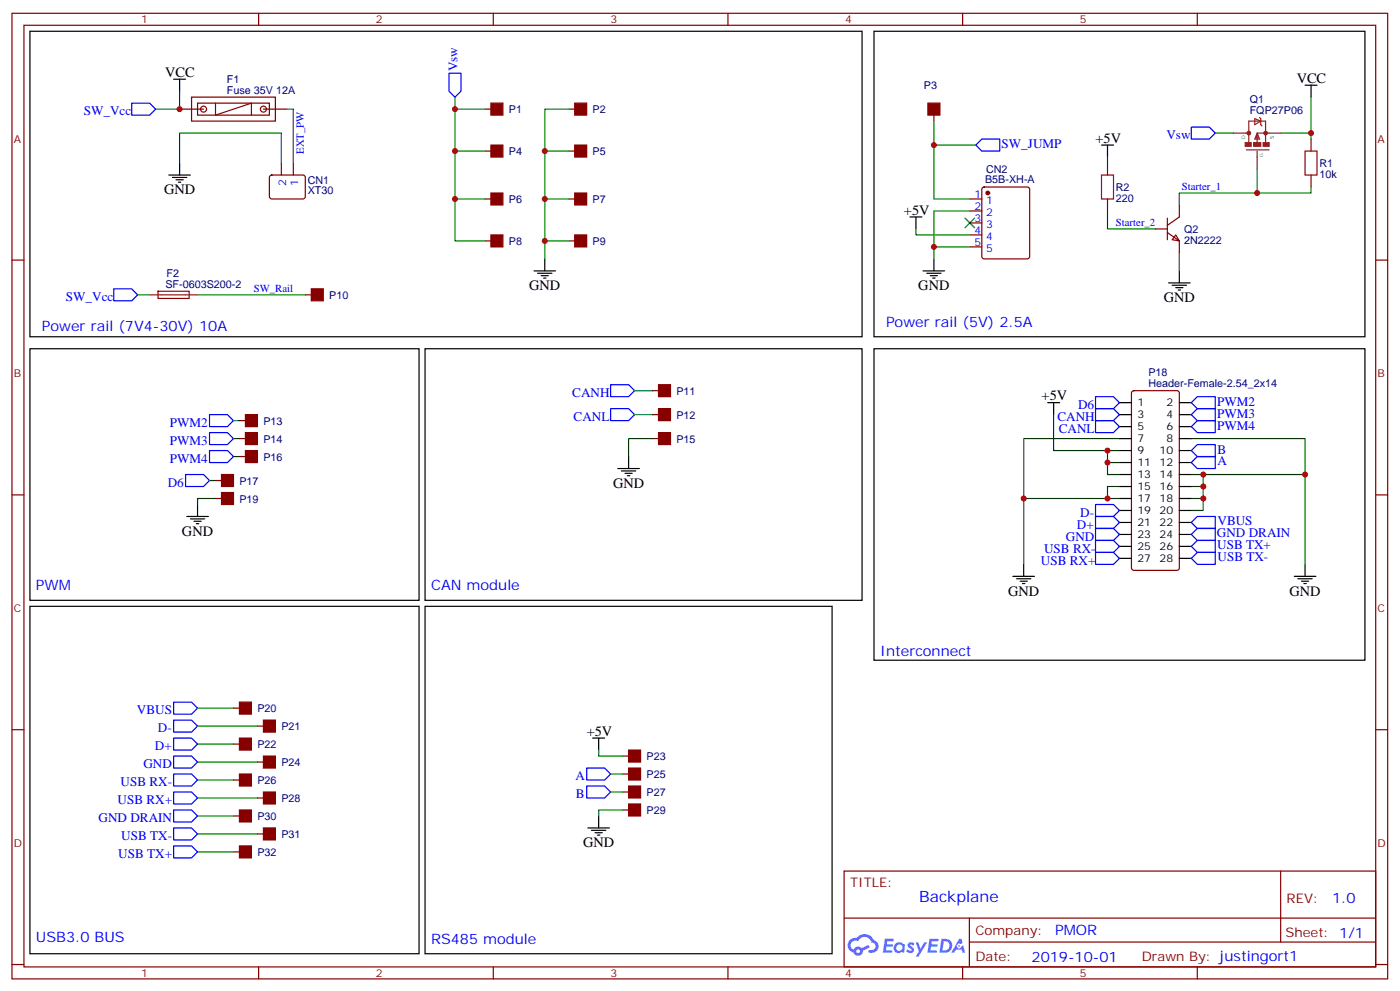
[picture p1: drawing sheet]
<svg xmlns="http://www.w3.org/2000/svg" width="413mm" height="292mm" viewBox="0 0 413 292" stroke-linecap="round" stroke-linejoin="round" font-family="sans-serif">
<path d="M8.8 9.2h245.2v90h-245.2zM257.5 9.2h144.7v90h-144.7zM8.8 102.7h114.7v74.1h-114.7zM125.2 102.7h128.8v74.1h-128.8zM257.5 102.7h144.7v91.7h-144.7zM8.8 178.5h114.7v102.3h-114.7zM125.2 178.5h120v102.3h-120z" fill="none" stroke="#000" stroke-width=".35"/>
<g fill="#8c2424" stroke="#8c2424" stroke-width=".35">
<path d="M372.2 42h1.7v1.1h-1.7z"/>
<path d="M366.9 42h1.8v1.1h-1.8z"/>
<path d="M369.4 42h2.1v1.1h-2.1z"/>
</g>
<path d="M363.4 39.2h4.5M369.7 35l1.8 .7-1.8 1zM370.4 39.2h7.1M370.4 39.2l.7 1.8h-1.4zM371.1 34.6l.4 .4v1.7l.3 .4M367.2 44.1h6.7M367.9 42v-6.3h5v6.3M370.4 40.3v1.7M370.4 44.5v5.3M370.4 40.6h-.3l.3-1.1 .4 1.1" fill="none" stroke="#8c2424" stroke-width=".35"/>
<g fill="none" stroke="#8c2424" stroke-width=".71">
<circle cx="367.9" cy="39.2" r=".35"/>
<circle cx="372.9" cy="39.2" r=".35"/>
</g>
<path d="M324.6 51.5h3.5v7.1h-3.5zM384.5 44.5h3.6v7h-3.6z" fill="none" stroke="#a10000" stroke-width=".35"/>
<g fill="none" stroke="#870000" stroke-width=".35">
<path d="M3.5 3.9h405.4v284.4h-405.4zM7.1 7.4h398.2v277.3h-398.2zM76.2 3.9v3.5M145.3 3.9v3.5M214.5 3.9v3.5M283.6 3.9v3.5M352.8 3.9v3.5M52.9 32.1h7.1M56.4 28.6h24.7v7.1h-24.7zM58.2 30.4h21.2v3.5h-21.2zM63.5 30.4v3.5l10.6-3.5v3.5M77.6 32.1h7.1"/>
<path d="M142.9 32.1h1.7M167.6 32.1h1.7M275.2 33.9v1.8M79.6 51.7l.5-.2 9.4 .1 .5 .6-.1 6-.6 .4-9.5-.1-.4-.6v-5.7zM82.9 48v3.5M86.4 48v3.5M142.9 58.6h1.7M142.9 44.5h1.7M167.6 58.6h1.7M167.6 44.5h1.7M285.8 58.6h3.5M289.5 55.3l.5-.2h12.7l.6 .4 .1 20-.5 .7h-12.9l-.7-.4v-20z"/>
<path d="M326.3 48v3.5M326.3 58.6v3.5M386.3 41v3.5M386.3 51.5v3.6M3.5 76.6h3.6M142.9 70.9h1.7M167.6 70.9h1.7M285.8 62.1h3.5M285.8 65.7h3.5M285.8 69.2h3.5M285.8 72.7h3.5M405.3 76.6h3.6"/>
<path d="M90 86.8h1.7M192.3 115h1.7M70.6 129.2h1.7M70.6 123.9h1.7M70.6 134.4h1.7M192.3 129.2h1.7M192.3 122.1h1.7M3.5 145.7h3.6M63.5 146.8h1.8M63.5 141.5h1.8M405.3 145.7h3.6M3.5 214.9h3.6"/>
<path d="M68.8 219.1h1.8M68.8 208.5h1.8M75.8 213.8h1.8M405.3 214.9h3.6M68.8 229.7h1.8M75.8 235h1.8M75.8 224.4h1.8M183.4 238.5h1.8M183.4 233.2h1.8M183.4 227.9h1.8M183.4 222.6h1.8M68.8 250.9h1.8"/>
<path d="M68.8 240.3h1.8M75.8 245.6h1.8M248.7 256.5h156.6v28.2h-156.6zM377.3 256.5v20.9M248.7 270.4h156.5M285.6 277.4h119.6M285.6 270.4v14.1M3.5 284h3.6M76.2 284.7v3.6M145.3 284.7v3.6M214.5 284.7v3.6M283.6 284.7v3.6"/>
<path d="M352.8 284.7v3.6M405.3 284h3.6"/>
<circle cx="60" cy="32.1" r=".88"/>
<circle cx="77.6" cy="32.1" r=".88"/>
</g>
<g fill="#870000" stroke="#870000" stroke-width=".35">
<path d="M273.4 30.4h3.5v3.5h-3.5z"/>
<path d="M194 127.4h3.6v3.5h-3.6z"/>
<path d="M194 120.3h3.6v3.6h-3.6z"/>
<path d="M194 113.3h3.6v3.5h-3.6z"/>
<path d="M185.2 236.7h3.5v3.6h-3.5z"/>
<path d="M185.2 231.5h3.5v3.5h-3.5z"/>
<path d="M185.2 226.2h3.5v3.5h-3.5z"/>
<path d="M185.2 220.9h3.5v3.5h-3.5z"/>
<path d="M72.3 122.1h3.5v3.5h-3.5z"/>
<path d="M72.3 127.4h3.5v3.5h-3.5z"/>
<path d="M72.3 132.7h3.5v3.5h-3.5z"/>
<path d="M65.3 145h3.5v3.6h-3.5z"/>
<path d="M65.3 139.7h3.5v3.6h-3.5z"/>
<path d="M91.7 85.1h3.5v3.5h-3.5z"/>
<path d="M169.3 69.2h3.6v3.5h-3.6z"/>
<path d="M169.3 56.8h3.6v3.6h-3.6z"/>
<path d="M169.3 42.7h3.6v3.5h-3.6z"/>
<path d="M169.3 30.4h3.6v3.5h-3.6z"/>
<path d="M144.6 69.2h3.6v3.5h-3.6z"/>
<path d="M144.6 56.8h3.6v3.6h-3.6z"/>
<path d="M144.6 42.7h3.6v3.5h-3.6z"/>
<path d="M144.6 30.4h3.6v3.5h-3.6z"/>
<path d="M70.6 249.1h3.5v3.5h-3.5z"/>
<path d="M77.6 243.8h3.5v3.5h-3.5z"/>
<path d="M70.6 238.5h3.5v3.5h-3.5z"/>
<path d="M77.6 233.2h3.5v3.5h-3.5z"/>
<path d="M70.6 227.9h3.5v3.6h-3.5z"/>
<path d="M77.6 222.6h3.5v3.6h-3.5z"/>
<path d="M70.6 217.3h3.5v3.6h-3.5z"/>
<path d="M77.6 212.1h3.5v3.5h-3.5z"/>
<path d="M70.6 206.8h3.5v3.5h-3.5z"/>
<circle cx="291" cy="56.8" r=".53"/>
</g>
<g fill="#5487ff">
<path d="M267.7 277.7a1.22 1.22 0 0 1 1.7 .2l-.4 .6a.47 .47 0 0 0-.3-.4 .47 .47 0 0 0-.5 .2l.1 .2a1.14 1.14 0 0 1 .8 1.8 1.14 1.14 0 0 1-1.9 0l-.2-.2 .5-.6 .7 .5a.29 .29 0 0 0 .3-.3 .29 .29 0 0 0-.2-.3 1.04 1.04 0 0 1-.6-1.7z"/>
<path d="M260.7 276.4h2.4l.3 .2-.2 .5-1.8 .1-.1 .8h1.5l.3 .4-.3 .4h-1.6l-.2 1.1h1.7l.2 .3-.2 .3-2.6 .1z"/>
<path d="M273.8 276.4h2.4l.3 .2-.1 .5-1.8 .1-.2 .8h1.6l.3 .4-.4 .4h-1.6l-.1 1.1h1.7l.2 .3-.2 .3-2.6 .1z"/>
<path d="M282.6 276.4h.7l.3 1.3-.6 .3a.69 .69 0 0 0-1 .3 .69 .69 0 0 0 .4 .9 .69 .69 0 0 0 .9-.6l.5-.2 .6 2.2h-.8l-.2-.9h-1.8l-.5 .9h-.8z"/>
<path d="M269.8 277.5h.8l.6 1.8 1.1-1.8h.9l-2.6 4.2h-.8l.9-1.5z"/>
<path d="M277.4 276.4l-.6 4.2h1.3a2.11 2.11 0 0 0 2.5-2.1 2.11 2.11 0 0 0-2.5-2.1zM278.1 277.2a1.39 1.39 0 0 1 1.7 1.4 1.39 1.39 0 0 1-1.8 1.3h-.3z"/>
<path d="M263.7 278.1a1.54 1.54 0 0 0-.1 2.1 1.54 1.54 0 0 0 2.2 .1l.6 .3 .3-2.3-.2-.3h-.4a1.49 1.49 0 0 0-2.4 .1zM264 279.1a.94 .94 0 0 1 1.8 0 .94 .94 0 0 1-1.8 0z"/>
<path d="M250.4 276.8a2.18 2.18 0 0 0 1.1 3.7 1.44 1.44 0 0 0 1.6 .9 1.44 1.44 0 0 0 1.2-1.4l2-1-.5-.8-1.9 1a1.47 1.47 0 0 0-2.4 .4 1.39 1.39 0 0 1-.7-1.9 1.39 1.39 0 0 1 2-.5 2.12 2.12 0 0 1 2.2-1.3 2.12 2.12 0 0 1 1.9 1.7 1.14 1.14 0 0 1 1.1 1.4 1.14 1.14 0 0 1-1.7 .7 .43 .43 0 0 0-.5 .4 .43 .43 0 0 0 .4 .5 1.98 1.98 0 0 0 2.5-1.2 1.98 1.98 0 0 0-1.2-2.6 3.1 3.1 0 0 0-5.3-.6l-.9 .1zM252.3 280.1a.55 .55 0 0 1 1.1 0 .55 .55 0 0 1-1.1 0z"/>
<circle cx="282.6" cy="278.5" r=".26"/>
</g>
<path d="M340.4 67.4h3.6M344 68.5l3.5 2.4v3.6M344 64.2v6.4M346.4 69.2l1.1 1.7-2.1-.3zM347.5 60.4v3.5l-3.5 2.5M46.6 85.8h9.1v2l-9.1 .1zM333.6 115.2l.5-.2h12.7l.6 .5 .1 51.8-.5 .6-12.9 .1-.7-.5v-51.8z" fill="none" stroke="#870000" stroke-width=".35"/>
<g fill="none" stroke="#000" stroke-width=".35">
<path d="M51.2 23.3h3.5M52.9 23.3v3.5M384.5 25.1h3.6M386.3 25.1v3.5M49.7 51.5h6.4M50.8 52.2h4.2M51.9 53h2.1M52.6 53.7h.7M52.9 48v3.5M324.6 42.7h3.5M326.3 42.7v3.5M157.3 79.8h6.4"/>
<path d="M160.5 76.2v3.6M268.1 63.9h3.5M269.9 63.9v3.5M272 79.8h6.3M275.2 76.2v3.6M347.5 79.8v3.5M158.4 80.5h4.2M159.5 81.2h2.1M160.2 81.9h.7M273 80.5h4.3M274.1 81.2h2.1M274.8 81.9h.7"/>
<path d="M344.3 83.3h6.4M345.4 84h4.2M346.4 84.7h2.1M347.1 85.4h.7M308.7 118.6h3.5M310.4 118.6v3.5M329.8 118.6h3.6M347.5 118.6h3.5M182 138h6.4M183.1 138.7h4.2M184.1 139.4h2.2M185.2 134.4v3.6"/>
<path d="M329.8 122.1h3.6M329.8 125.6h3.6M329.8 129.2h3.6M329.8 132.7h3.6M329.8 136.2h3.6M329.8 139.7h3.6M347.5 122.1h3.5M347.5 125.6h3.5M347.5 129.2h3.5M347.5 132.7h3.5M347.5 136.2h3.5M347.5 139.7h3.5"/>
<path d="M55 152.1h6.4M56.1 152.8h4.2M57.1 153.5h2.2M57.9 154.2h.7M58.2 148.6v3.5M184.9 140.1h.7M329.8 143.3h3.6M329.8 146.8h3.6M329.8 150.3h3.6M329.8 153.8h3.6M329.8 157.4h3.6M347.5 143.3h3.5"/>
<path d="M347.5 146.8h3.5M347.5 150.3h3.5M347.5 153.8h3.5M347.5 157.4h3.5M298.4 169.7h6.4M299.5 170.4h4.2M300.6 171.1h2.1M301.3 171.8h.7M301.6 166.2v3.5M329.8 160.9h3.6M329.8 164.4h3.6M347.5 160.9h3.5"/>
<path d="M347.5 164.4h3.5M381.4 169.7h6.3M382.4 170.4h4.2M383.5 171.1h2.1M384.2 171.8h.7M384.5 166.2v3.5M174.6 217.3h3.6M176.4 217.3v3.6M173.2 243.8h6.4M174.3 244.5h4.2M175.3 245.2h2.1M176 245.9h.7"/>
<path d="M176.4 240.3v3.5"/>
</g>
<path d="M44.1 86.8h14.1" fill="none" stroke="#8c2424" stroke-width=".35"/>
<g fill="none" stroke="#00f" stroke-width=".35">
<path d="M38.8 30.4h5.3l1.8 1.7-1.8 1.8h-5.3zM132.3 21.6h3.5v5.2l-1.7 1.8-1.8-1.8zM351 37.4h5.3l1.8 1.8-1.8 1.8h-5.3zM287.5 42.7l1.8-1.7h5.3v3.5h-5.3zM33.5 85.1h5.3l1.8 1.7-1.8 1.8h-5.3zM179.9 113.3h5.3l1.8 1.7-1.8 1.8h-5.3zM322.8 116.8h5.3l1.7 1.8-1.7 1.7h-5.3zM351 118.6l1.8-1.8h5.3v3.5h-5.3zM54.7 139.7h5.3l1.7 1.8-1.7 1.8h-5.3zM61.7 122.1h5.3l1.8 1.8-1.8 1.7h-5.3zM61.7 127.4h5.3l1.8 1.8-1.8 1.7h-5.3zM61.7 132.7h5.3l1.8 1.7-1.8 1.8h-5.3z"/>
<path d="M179.9 120.3h5.3l1.8 1.8-1.8 1.8h-5.3zM322.8 120.3h5.3l1.7 1.8-1.7 1.8h-5.3zM322.8 123.9h5.3l1.7 1.7-1.7 1.8h-5.3zM351 122.1l1.8-1.8h5.3v3.6h-5.3zM351 125.6l1.8-1.7h5.3v3.5h-5.3zM351 132.7l1.8-1.8h5.3v3.5h-5.3zM351 136.2l1.8-1.8h5.3v3.6h-5.3zM322.8 148.6h5.3l1.7 1.7-1.7 1.8h-5.3zM322.8 152.1h5.3l1.7 1.7-1.7 1.8h-5.3zM322.8 155.6h5.3l1.7 1.8-1.7 1.7h-5.3zM322.8 159.1h5.3l1.7 1.8-1.7 1.8h-5.3zM351 153.8l1.8-1.7h5.3v3.5h-5.3z"/>
<path d="M351 157.4l1.8-1.8h5.3v3.5h-5.3zM322.8 162.7h5.3l1.7 1.7-1.7 1.8h-5.3zM351 160.9l1.8-1.8h5.3v3.6h-5.3zM351 164.4l1.8-1.7h5.3v3.5h-5.3zM51.2 217.3h5.2l1.8 1.8-1.8 1.8h-5.2zM51.2 212.1h5.2l1.8 1.7-1.8 1.8h-5.2zM51.2 206.8h5.2l1.8 1.7-1.8 1.8h-5.2zM51.2 238.5h5.2l1.8 1.8-1.8 1.7h-5.2zM51.2 233.2h5.2l1.8 1.8-1.8 1.7h-5.2zM51.2 227.9h5.2l1.8 1.8-1.8 1.8h-5.2zM51.2 222.6h5.2l1.8 1.8-1.8 1.8h-5.2zM172.9 226.2h5.3l1.7 1.7-1.7 1.8h-5.3z"/>
<path d="M172.9 231.5h5.3l1.7 1.7-1.7 1.8h-5.3zM51.2 249.1h5.2l1.8 1.8-1.8 1.7h-5.2zM51.2 243.8h5.2l1.8 1.8-1.8 1.7h-5.2z"/>
</g>
<g fill="none" stroke="#008700" stroke-width=".35">
<path d="M52.9 26.8v5.3h-7M84.7 32.1h1.7v15.9M134.1 28.6v42.3h8.8M134.1 32.1h8.8M167.6 32.1h-7.1v44.1M275.2 35.7v22.9h10.6M358.1 39.2h5.3M377.5 39.2h8.8v1.8M386.3 28.6v10.6M52.9 48v-8.8h30v8.8M134.1 44.5h8.8M134.1 58.6h8.8"/>
<path d="M160.5 44.5h7.1M160.5 58.6h7.1M275.2 42.7h12.3M326.3 46.2v1.8M370.4 49.8v7h-22.9v3.6M386.3 55.1v1.7h-15.9M160.5 70.9h7.1M269.9 67.4v1.8h15.9M285.8 72.7h-10.6v3.5M285.8 62.1h-10.6v10.6M326.3 62.1v5.3h14.1M347.5 74.5v5.3"/>
<path d="M40.6 86.8h3.5M58.2 86.8h31.8M187 115h5.3M68.8 129.2h1.8M68.8 134.4h1.8M68.8 123.9h1.8M187 122.1h5.3M192.3 129.2h-7.1v5.2M310.4 122.1v10.6h19.4M326.3 132.7v7h3.5M326.3 136.2h3.5M329.8 129.2h-28.2v17.6"/>
<path d="M351 129.2h33.5v37M351 139.7h3.5v10.6h-3.5M354.5 139.7h30M61.7 141.5h1.8M63.5 146.8h-5.3v1.8M329.8 146.8h-28.2v19.4M329.8 143.3h-3.5v3.5M351 143.3h3.5M351 146.8h3.5M58.2 219.1h10.6M58.2 213.8h17.6M58.2 208.5h10.6"/>
<path d="M58.2 235h17.6M58.2 229.7h10.6M58.2 224.4h17.6M176.4 220.9v1.7h7M179.9 227.9h3.5M179.9 233.2h3.5M183.4 238.5h-7v1.8M58.2 250.9h10.6M58.2 245.6h17.6M58.2 240.3h10.6"/>
</g>
<g fill="#c00">
<circle cx="386.3" cy="39.2" r=".88"/>
<circle cx="326.3" cy="146.8" r=".88"/>
<circle cx="326.3" cy="132.7" r=".88"/>
<circle cx="301.6" cy="146.8" r=".88"/>
<circle cx="354.5" cy="139.7" r=".88"/>
<circle cx="354.5" cy="143.3" r=".88"/>
<circle cx="52.9" cy="32.1" r=".88"/>
<circle cx="134.1" cy="44.5" r=".88"/>
<circle cx="160.5" cy="58.6" r=".88"/>
<circle cx="160.5" cy="44.5" r=".88"/>
<circle cx="160.5" cy="70.9" r=".88"/>
<circle cx="134.1" cy="58.6" r=".88"/>
<circle cx="134.1" cy="32.1" r=".88"/>
<circle cx="275.2" cy="72.7" r=".88"/>
<circle cx="275.2" cy="42.7" r=".88"/>
<circle cx="354.5" cy="146.8" r=".88"/>
<circle cx="384.5" cy="139.7" r=".88"/>
<circle cx="326.3" cy="136.2" r=".88"/>
<circle cx="370.4" cy="56.8" r=".88"/>
</g>
<path d="M284.3 64.2l2.9 2.9zM287.2 64.2l-2.9 2.9z" fill="#c00" stroke="#008700" stroke-width=".35"/>
<text font-size="4.6" fill="#00f" x="270.8" y="265.5">Backplane</text>
<g font-size="4.2">
<text x="48.7" y="22.6">VCC</text>
<text x="382.1" y="24.4">VCC</text>
<text x="322.8" y="42">+5V</text>
<text x="48.3" y="57.2">GND</text>
<text x="266.3" y="63.2">+5V</text>
<text x="155.9" y="85.4">GND</text>
<text x="270.6" y="85.4">GND</text>
<text x="342.9" y="88.9">GND</text>
<text x="306.9" y="117.9">+5V</text>
<text x="180.6" y="143.6">GND</text>
<text x="53.6" y="157.7">GND</text>
<text x="297" y="175.4">GND</text>
<text x="379.9" y="175.4">GND</text>
<text x="172.9" y="216.6">+5V</text>
<text x="171.8" y="249.4">GND</text>
</g>
<g font-size="4.2" fill="#00f">
<text x="12.3" y="97.4">Power rail (7V4-30V) 10A</text>
<text x="261.1" y="96.3">Power rail (5V) 2.5A</text>
<text x="10.6" y="173.9">PWM</text>
<text x="127" y="173.9">CAN module</text>
<text x="259.3" y="193.3">Interconnect</text>
<text x="392.5" y="265.8">1.0</text>
<text x="310.9" y="275.3">PMOR</text>
<text x="10.6" y="277.3">USB3.0 BUS</text>
<text x="127" y="277.9">RS485 module</text>
<text x="304" y="283.1">2019-10-01</text>
</g>
<g font-size="3.9" fill="#00f">
<text x="134.8" y="21" transform="rotate(-90 134.8 21)">Vsw</text>
<text x="24.7" y="33.9">SW_Vcc</text>
<text x="343.7" y="41">Vsw</text>
<text x="295.1" y="43.6">SW_JUMP</text>
<text x="19.4" y="88.6">SW_Vcc</text>
<text x="168.6" y="116.9">CANH</text>
<text x="358.6" y="119.4">PWM2</text>
<text x="50" y="125.6">PWM2</text>
<text x="169" y="124">CANL</text>
<text x="311.6" y="124">CANH</text>
<text x="317.7" y="120.4">D6</text>
<text x="358.6" y="122.9">PWM3</text>
<text x="50" y="130.9">PWM3</text>
<text x="312" y="127.5">CANL</text>
<text x="358.6" y="126.5">PWM4</text>
<text x="50" y="136.2">PWM4</text>
<text x="358.7" y="137">A</text>
<text x="358.7" y="133.6">B</text>
<text x="49.4" y="143.3">D6</text>
<text x="317.3" y="155.7">D+</text>
<text x="318.3" y="152.2">D-</text>
<text x="358.7" y="154.7">VBUS</text>
<text x="314.1" y="159.2">GND</text>
<text x="358.6" y="158.2">GND DRAIN</text>
<text x="358.6" y="161.8">USB TX+</text>
<text x="306.7" y="166.3">USB RX+</text>
<text x="307.6" y="162.7">USB RX-</text>
<text x="358.7" y="165.3">USB TX-</text>
<text x="40.3" y="210.3">VBUS</text>
<text x="46.5" y="215.6">D-</text>
<text x="45.7" y="220.9">D+</text>
<text x="42.2" y="226.2">GND</text>
<text x="35.5" y="231.5">USB RX-</text>
<text x="169.6" y="229.8">A</text>
<text x="34.6" y="236.7">USB RX+</text>
<text x="169.7" y="234.9">B</text>
<text x="29" y="242">GND DRAIN</text>
<text x="35.7" y="247.3">USB TX-</text>
<text x="34.8" y="252.6">USB TX+</text>
</g>
<g font-size="3.9" fill="#800">
<text x="250.5" y="261.1">TITLE:</text>
<text x="379.1" y="265.8">REV:</text>
<text x="287.4" y="275.3">Company:</text>
<text x="378.7" y="275.9">Sheet: 1/1</text>
<text x="287.4" y="283">Date:</text>
<text x="336.4" y="283.1">Drawn By: justingort1</text>
</g>
<g font-size="3.2" fill="#800">
<text x="41.6" y="6.9">1</text>
<text x="110.8" y="6.9">2</text>
<text x="179.9" y="6.9">3</text>
<text x="249.1" y="6.9">4</text>
<text x="318.2" y="6.9">5</text>
<text x="4.1" y="42">A</text>
<text x="405.9" y="42">A</text>
<text x="4.1" y="111.2">B</text>
<text x="405.9" y="111.2">B</text>
<text x="4.1" y="180.3">C</text>
<text x="405.9" y="180.3">C</text>
<text x="4.1" y="249.4">D</text>
<text x="405.9" y="249.4">D</text>
<text x="41.6" y="287.7">1</text>
<text x="110.8" y="287.7">2</text>
<text x="179.9" y="287.7">3</text>
<text x="249.1" y="287.7">4</text>
<text x="318.2" y="287.7">5</text>
</g>
<g font-size="3.2" fill="#000080">
<text x="66.9" y="27.6">Fuse 35V 12A</text>
<text x="66.9" y="24.5">F1</text>
<text x="272.2" y="26.2">P3</text>
<text x="149.9" y="33.4">P1</text>
<text x="174.6" y="33.4">P2</text>
<text x="368.2" y="33.5">FQP27P06</text>
<text x="368.2" y="30.4">Q1</text>
<text x="149.9" y="45.7">P4</text>
<text x="174.6" y="45.7">P5</text>
<text x="290.5" y="51">CN2</text>
<text x="388.8" y="52.3">10k</text>
<text x="388.8" y="49.1">R1</text>
<text x="90.7" y="57.2">XT30</text>
<text x="90.7" y="54.2">CN1</text>
<text x="149.9" y="59.9">P6</text>
<text x="174.6" y="59.9">P7</text>
<text x="290.3" y="54">B5B-XH-A</text>
<text x="328.8" y="59.4">220</text>
<text x="328.8" y="56.3">R2</text>
<text x="348.9" y="71.8">2N2222</text>
<text x="348.9" y="68.5">Q2</text>
<text x="149.9" y="72.2">P8</text>
<text x="174.6" y="72.2">P9</text>
<text x="49" y="81.7">F2</text>
<text x="48.8" y="84.7">SF-0603S200-2</text>
<text x="97" y="88.1">P10</text>
<text x="338.4" y="114">Header-Female-2.54_2x14</text>
<text x="338.4" y="110.8">P18</text>
<text x="199.3" y="116.3">P11</text>
<text x="77.6" y="125.1">P13</text>
<text x="199.3" y="123.4">P12</text>
<text x="77.6" y="130.4">P14</text>
<text x="199.3" y="130.4">P15</text>
<text x="77.6" y="135.7">P16</text>
<text x="70.6" y="142.8">P17</text>
<text x="70.6" y="148">P19</text>
<text x="75.8" y="209.8">P20</text>
<text x="82.9" y="215.1">P21</text>
<text x="75.8" y="220.4">P22</text>
<text x="82.9" y="225.7">P24</text>
<text x="190.5" y="223.9">P23</text>
<text x="75.8" y="231">P26</text>
<text x="190.5" y="229.2">P25</text>
<text x="82.9" y="236.2">P28</text>
<text x="190.5" y="239.8">P29</text>
<text x="190.5" y="234.5">P27</text>
<text x="75.8" y="241.5">P30</text>
<text x="82.9" y="246.8">P31</text>
<text x="75.8" y="252.1">P32</text>
</g>
<g font-size="3.2" fill="#00f">
<text x="89.5" y="45.3" transform="rotate(-90 89.5 45.3)">EXT_PW</text>
<text x="84.3" y="54.9" transform="rotate(-90 84.3 54.9)">2</text>
<text x="87.8" y="54.9" transform="rotate(-90 87.8 54.9)">1</text>
<text x="287.1" y="58.2">1</text>
<text x="348.2" y="56">Starter_1</text>
<text x="287.1" y="61.8">2</text>
<text x="287.1" y="65.3">3</text>
<text x="290.6" y="60">1</text>
<text x="290.6" y="63.5">2</text>
<text x="287.1" y="68.8">4</text>
<text x="290.6" y="67.1">3</text>
<text x="290.6" y="70.6">4</text>
<text x="328.8" y="66.5">Starter_2</text>
<text x="287.1" y="72.4">5</text>
<text x="290.6" y="74.1">5</text>
<text x="74.8" y="85.9">SW_Rail</text>
</g>
<g font-size="3.2">
<text x="335.1" y="119.6">1</text>
<text x="343.7" y="119.6">2</text>
<text x="335.1" y="123.2">3</text>
<text x="343.7" y="123.2">4</text>
<text x="335.1" y="126.7">5</text>
<text x="335.1" y="130.2">7</text>
<text x="343.7" y="126.7">6</text>
<text x="343.7" y="130.2">8</text>
<text x="335.1" y="133.7">9</text>
<text x="335.1" y="137.3">11</text>
<text x="341.7" y="133.7">10</text>
<text x="341.7" y="137.3">12</text>
<text x="335.1" y="140.8">13</text>
<text x="341.7" y="140.8">14</text>
<text x="335.1" y="144.3">15</text>
<text x="335.1" y="147.8">17</text>
<text x="341.7" y="144.3">16</text>
<text x="341.7" y="147.8">18</text>
<text x="335.1" y="151.4">19</text>
<text x="335.1" y="154.9">21</text>
<text x="341.7" y="151.4">20</text>
<text x="341.7" y="154.9">22</text>
<text x="335.1" y="158.4">23</text>
<text x="335.1" y="162">25</text>
<text x="341.7" y="158.4">24</text>
<text x="341.7" y="162">26</text>
<text x="335.1" y="165.5">27</text>
<text x="341.7" y="165.5">28</text>
</g>
<g font-size="1.4" fill="#238d23">
<text x="366.9" y="41" transform="rotate(-90 366.9 41)">D</text>
<text x="375.4" y="41" transform="rotate(-90 375.4 41)">S</text>
<text x="372.2" y="46.2" transform="rotate(-90 372.2 46.2)">G</text>
</g>
</svg>
